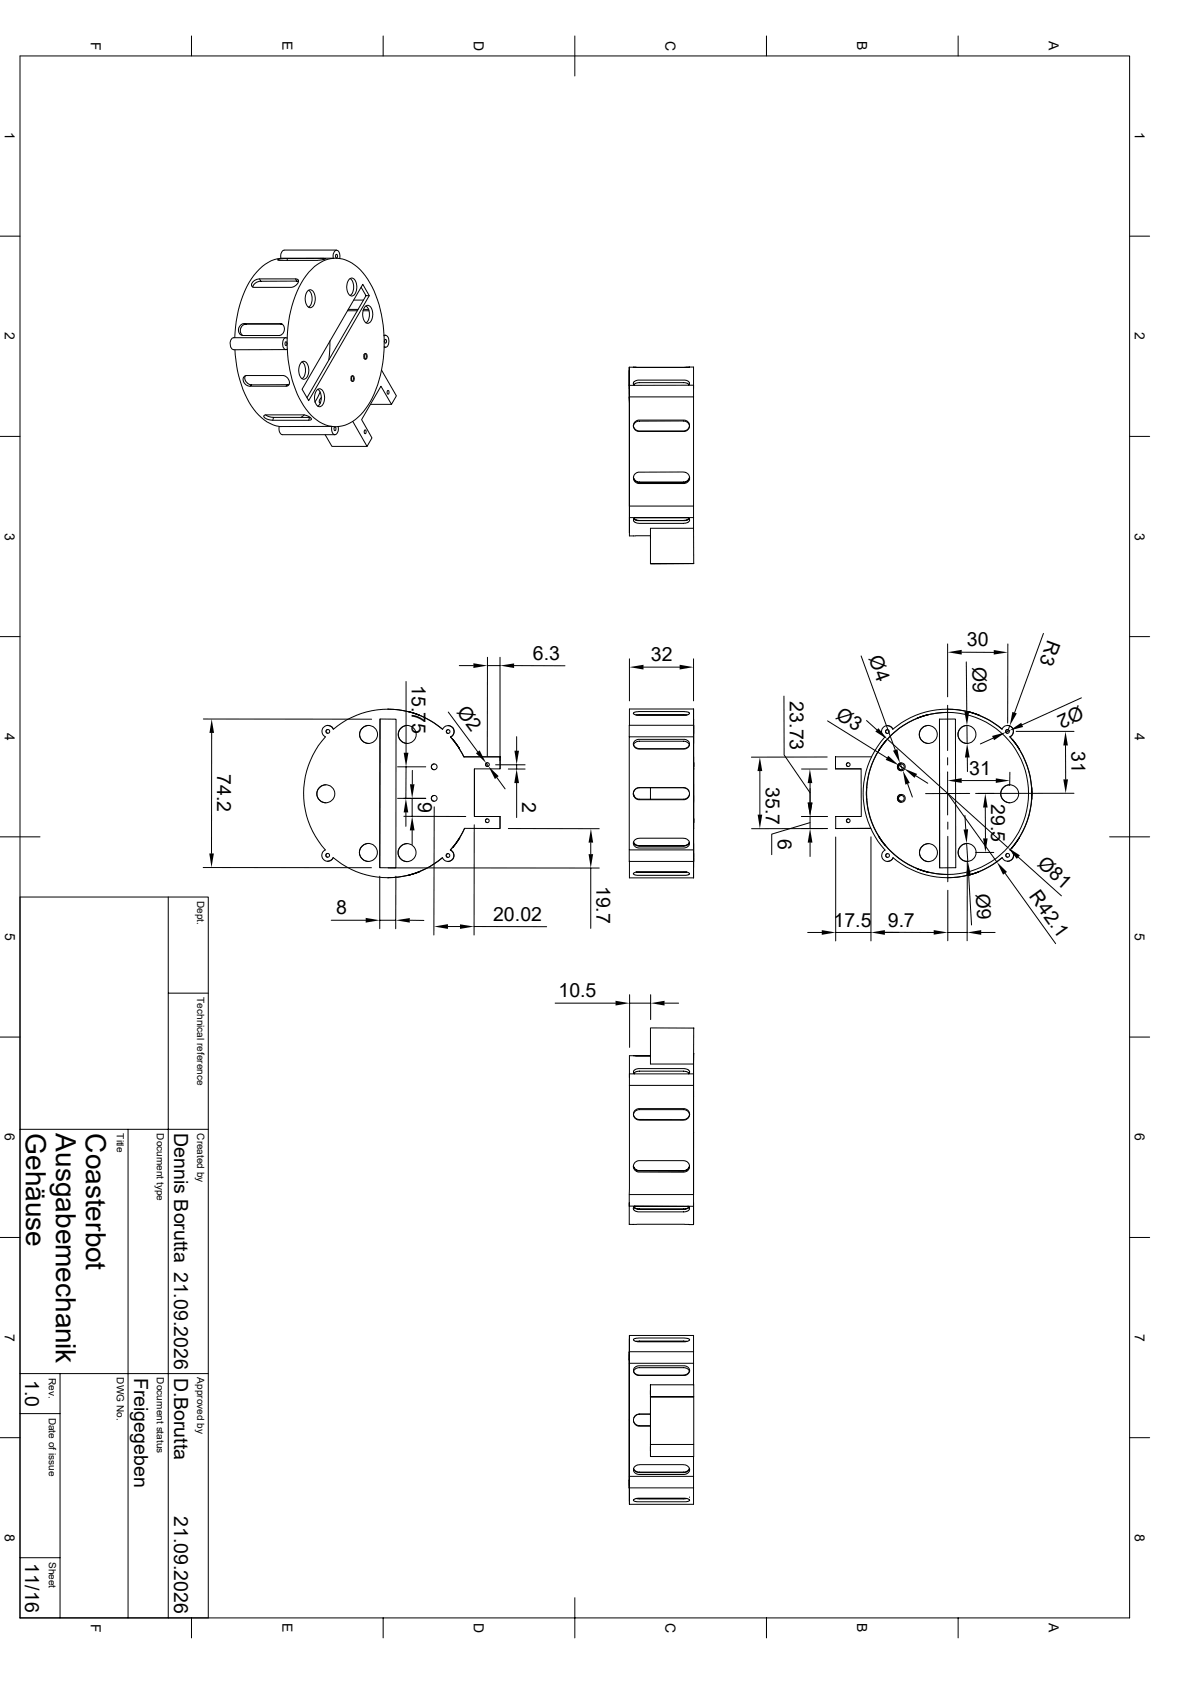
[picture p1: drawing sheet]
<svg xmlns="http://www.w3.org/2000/svg" width="297mm" height="420mm" viewBox="0 0 297 420" stroke-linecap="round" stroke-linejoin="round" font-family="sans-serif">
<g fill="none" stroke="#000" stroke-width=".25">
<path d="M5 14h276.9v390h-276.9zM47.8 9v5M95.6 9v5M143.5 9v10M191.3 9v5M239.1 9v5M0 59h5M281.9 59h5M63.1 70.4l.6-.5 .9-.3h9.4l.5 .5-.2 .6-.3 .5-1.2 .6h-9.6l-.4-.5v-.4zM64.8 69.6l.3 .6M65.1 70.2l-1.4 .5-.6 1M69.3 64.8l1.4-.2h10.6l-2 .4h-9.7z"/>
<path d="M70.1 64.5a10.2 10.2 0 0 0-7.4 5.1 29.1 29.1 0 0 0-4.1 14.7M71.7 64.6v.4M73.7 69.6l.4 .6M74.1 70.2l.4 .1M74.1 70.2h-9M76.8 72.6a1.11 1.11 0 0 1 1.2 0 1.11 1.11 0 0 1 .6 1.1 2.72 2.72 0 0 1-1 3.1 1.89 1.89 0 0 1-1.4-2.2l.1-.9zM77 72.5a2.96 2.96 0 0 1 0 4.2M80.6 64.5l.1 .3M83.8 63.6a.38 .38 0 0 1 .4 .4 .38 .38 0 0 1-.4 .3zM84 62.4l-13.1 .1a1.62 1.62 0 0 0-.8 2h13.1a1.41 1.41 0 0 1 1-2l.5 .7 .1 1.3M86.7 77.6h2.5M86.9 77.3h2.5"/>
<path d="M87.2 69.7a1.11 1.11 0 0 1 1.2-.1 1.11 1.11 0 0 1 .5 1.1 2.72 2.72 0 0 1-1 3.2 1.89 1.89 0 0 1-1.4-2.2l.2-1zM87.4 69.6a2.96 2.96 0 0 1 0 4.2M88.3 74.9h2.4M90.1 71.7l1.3 2.1M90.6 71l1.6 2.8-15.2 26.2-1.6-2.8zM90.6 77.6h1.5M90.7 77.3h1.3M91.1 76.5a1.11 1.11 0 0 1 1.3 0 1.11 1.11 0 0 1 .5 1.1 2.72 2.72 0 0 1-1 3.1 1.89 1.89 0 0 1-1.4-2.2l.1-.9zM91.3 76.4a2.96 2.96 0 0 1 0 4.2M92.2 73.8h-.8l-14.8 25.5M58.6 87.3a27.1 27.1 0 0 0 5.3 15.7 9.4 9.4 0 0 0 5.8 3.5M60 81.2l.7-.4h9.4l.7 .6 .2 .9-.4 1-.8 .5h-9.3l-.6-.3-.3-.7v-1z"/>
<path d="M60.9 94.1l.5-.3h9.4l1 .6 .5 1.2-.2 .6-.5 .2h-9.4l-.6-.2-.7-.6-.2-.7zM60.9 80.8l.5 .1M61.2 93.9l-.1 .7 .3 .7 .5 .5 .9 .3M61.4 80.9l-.8 .3-.6 1.1 .1 .9 .5 .6M62.8 96.1l-.4 .3M69.9 80.8l.5 .1h-9M71.2 85.4a.38 .38 0 0 1 .4 .4 .38 .38 0 0 1-.4 .4zM71.4 84.3h-13.1a1.74 1.74 0 0 0-.2 2.9l.2 .1M71.4 87.3h-13.1M71.7 84.4a27.4 27.4 0 0 1 5.4-16.5 8.3 8.3 0 0 1 8.5-3.2 12.1 12.1 0 0 1 7.3 6.9 33.3 33.3 0 0 1 3 15M71.7 84.4a30.8 30.8 0 0 0 4.1 16.9 9.8 9.8 0 0 0 8.2 5.3 9.9 9.9 0 0 0 7.9-5.5 29.6 29.6 0 0 0 4-14.5M71.7 84.4l-.2-.1a1.68 1.68 0 0 0-.6 2.7 .53 .53 0 0 0 .8 .2"/>
<path d="M71.8 96.1l-.4 .3M71.8 96.1h-9M72.1 96l-.3 .1M75.2 90.5a1.11 1.11 0 0 1 1.2-.1 1.11 1.11 0 0 1 .6 1.1 2.72 2.72 0 0 1-1.1 3.2 1.89 1.89 0 0 1-1.4-2.2l.2-1zM75.4 90.3a2.96 2.96 0 0 1 0 4.3M79.1 97.4a1.11 1.11 0 0 1 1.2-.1 1.11 1.11 0 0 1 .6 1.1 2.72 2.72 0 0 1-1 3.2 1.89 1.89 0 0 1-1.4-2.3l.1-.9zM79.3 97.2a2.96 2.96 0 0 1 0 4.2M79.9 97.9l-1.3 2.5M80.2 99.3l-.5 .8 .2 .6M82.3 85.1l-.2 4.7M87.6 94v1M87.8 93.9a.64 .64 0 0 1 .7 .3 .64 .64 0 0 1-.2 .8l-.1 .2a.64 .64 0 0 1-.7-.4 .64 .64 0 0 1 .2-.7z"/>
<path d="M87.9 93.8a.93 .93 0 0 1 0 1.4M90.8 88.5v1M91 88.3a.64 .64 0 0 1 .7 .4 .64 .64 0 0 1-.1 .8l-.2 .1a.64 .64 0 0 1-.6-.3 .64 .64 0 0 1 .1-.8zM91.1 88.3a.93 .93 0 0 1 0 1.4M95.2 92.5l3.7 6.3-1.2 2.2-2.6-4.6-4.8 8.4 2.5 4.5-1.2 2.2-3.5-6.3M95.9 83.9a1 1 0 0 1 1 .3 1 1 0 0 1 .2 1l-.4 1.2-.3 .3-.5-.1M95.9 83.7h.3M95.9 86.7h.3M96.1 84.8a.38 .38 0 0 1 .4 .4 .38 .38 0 0 1-.4 .4zM96.7 97.6a.38 .38 0 0 1 .4 .4 .38 .38 0 0 1-.4 .3zM157.1 99.1v27.3M157.1 96.2h16v2.9"/>
<path d="M157.1 96.2v33M157.1 96.2v-3.7v40.5v-3.8M157.1 91.7h1M157.1 96.2v-4.5v5.4M158.1 91.7h14zM171.9 96.2l.2-.3-.1-.6-1-.4h-11.8l-1 .5-.1 .5 .2 .3M172 96l-.2 .2M172 96.1l-1.1-.6h-11.6l-.6 .2a.32 .32 0 0 0-.3 .2 .32 .32 0 0 0 0 .3M172.1 91.7h1v5.4M173.1 99.1v27.3M173.1 99.1h-16v27.3h16M0 109h5"/>
<path d="M65.9 103.8l.3-.2h9.7l1.6 .7a.38 .38 0 0 1 .2 .5 .38 .38 0 0 1-.6 .1h-9.2l-1.4-.3-.5-.4zM66.3 103.6l1 .5 1 .1M68.3 104.2h9M68.3 104.2l-.2 .7M75.9 103.6l-.7 .6M77.3 104.2h.1M77.3 104.2l-.3 .7M81.2 108.5l1.6 3h8.8M82.8 106.5h-13.1a1.6 1.6 0 0 0 .8 2h13.1M82.8 106.5a1.6 1.6 0 0 0 .8 2 1.62 1.62 0 0 0 .8-1.9M83.4 106.7a.38 .38 0 0 1 .5 .4 .38 .38 0 0 1-.5 .3zM91 107.4a.38 .38 0 0 1 .4 .4 .38 .38 0 0 1-.4 .4z"/>
<path d="M92.5 101h5.2M158.1 106.4l.3-.7 .9-.5 11.3-.1 1.1 .5 .4 .8M158.1 119.1l.5 .9 .7 .4h11.6l.9-.6 .3-.7M158.1 119.2l.3 .8 .9 .5h11.6l.8-.5 .4-.8M158.4 105.5l.9-.6h11.6l.6 .3 .4 .4 .2 1-.6 .8-.6 .3h-11.6l-.8-.3-.3-.6-.1-.6zM158.4 118.4l.9-.5h11.3l1.1 .5 .4 1-.4 .9-.9 .4h-11.5l-.6-.2-.5-.6-.1-.6zM172.1 106.3l-.6 1-.7 .3h-11.5l-.9-.5-.3-.7M172.1 119.8h.1M281.9 109h5M157.1 129.2v4.6h5.2M157.1 129.2h16M158.2 129.5l.5 .3 .7 .2h11.2l1.4-.5-1 .5h-11.9l-.9-.5"/>
<path d="M158.4 129.3h13.4M158.5 129.2l-.4 .5 .1 .5 .5 .3 .7 .2 11.7-.1 .7-.2 .3-.4v-.4l-.4-.4M162.3 134.3h.1M173.1 129.2v11.5M173.1 126.4v2.8M173.1 131.9h-10.8v8.9l10.8-.1M0 159h5M162.3 140.7h10.8zM173.1 140.7l-10.8 .1M260.4 158.2l-7.2 19.7M281.9 159h5M50.8 179.5l42 .1"/>
<path d="M94.8 179.5l4 .1v37.1h-4zM94.9 179.5l-.1 37.2M96.8 177h.1M96.8 177.1a21.3 21.3 0 0 1 13.6 5 21 21 0 0 0-27.2 0M101.3 170.2v17.8M101.8 177.7l2.9 .9zM111.9 177.8l7.4 9.9M114.6 166.2h3.6M121.7 164.1l-.1 24.7M121.7 166.2h3.1M124.8 164.1v25.8M128.3 166.2h12.7"/>
<path d="M157.1 164.5v10.5M158.2 177.9l1.1-.2h11.6l.9 .1a.34 .34 0 0 1 .3 .5 .34 .34 0 0 1-.5 .2l-12.5 .1-.7-.2a.27 .27 0 0 1-.3-.2 .27 .27 0 0 1 .1-.3zM158.7 178.5h12.8M158.8 178.5h12.6M160.6 166.6h9M173.1 179.5v37.2zM173.1 177v7zM173.1 177h-16v4.1M173.1 179.6h.1M173.1 164.5v10.5M195.7 173.8v14.7l6.5 9.5M214.9 163.8l8.5 23.4"/>
<path d="M216.3 179.9l2.6 2.3M228.9 179.3l2.9-.9zM228.9 179.3h.1M234.5 179.6l4-.1v37.2h-4zM234.5 179.6v37.1M236.5 177h.1M236.5 176.1v11.3M236.5 177.9a20.2 20.2 0 0 0-20.2 20.1M236.5 160.8v13.2M236.5 177.1a21 21 0 0 1 13.6 4.9M240 162.9h8M241.2 165.3l.1 12.4"/>
<path d="M241.6 177.7l2.9 .9zM251.5 160.8v19.8M269.9 174.2l-14.8 6.8M52.8 183v30.1M81.2 184a21 21 0 0 0 0 28.2 1.48 1.48 0 0 0-.4 2.4 1.48 1.48 0 0 0 2.3-.4l-.5 .6-.8 .3M81.3 196a2.24 2.24 0 0 0-2.2 2.2 2.24 2.24 0 0 0 2.2 2.2M81.8 182.2a.47 .47 0 0 0-.4 .4 .47 .47 0 0 0 .4 .5M81.8 181.1l.8 .3 .6 .6M81.8 181.1h.1M83.2 182.1a1.48 1.48 0 0 0-2.4-.5 1.48 1.48 0 0 0 .4 2.4M92 181.1a2.24 2.24 0 0 0-2.3 2.3 2.24 2.24 0 0 0 2.3 2.2M99.2 199.3h7.1"/>
<path d="M99.2 191.5h7.1M101.3 191.5v7.8M101.6 181.1a2.24 2.24 0 0 0-2.2 2.3 2.24 2.24 0 0 0 2.2 2.2M102.9 199.3v4.5M102.9 192.4v3.4M108.4 198.6a.72 .72 0 0 0-.7 .7 .72 .72 0 0 0 .7 .8M108.4 190.8a.72 .72 0 0 0-.7 .7 .72 .72 0 0 0 .7 .7M110.5 182.1a1.48 1.48 0 0 1 2.4-.5 1.48 1.48 0 0 1-.5 2.4l1.9 2.4 1.5 2.6M111.8 181.1h.1M111.9 181.2a1.48 1.48 0 0 1 1.4 1.2 1.48 1.48 0 0 1-.8 1.6M111.9 182.2a.47 .47 0 0 0-.5 .5 .47 .47 0 0 0 .5 .4M112.5 184h.1"/>
<path d="M112.9 184.5l1.8 2.4zM115.8 189h9v3h-6.4v11.9h6.4v3l-8.8-.1M115.8 189h.1M115.8 189h9M118.4 192v11.9h6.4v3M121.3 190.5l.6 .8M121.7 190.5a.47 .47 0 0 0-.5 .4 .47 .47 0 0 0 .5 .5M123.7 191h7.4M124 194.1l2.1 2.9M124.8 189v3M126.9 192h4.2M128.9 183.9v3.6"/>
<path d="M128.9 191v1M128.9 195.5v8.6M157.1 184v28.2h16M157.1 184h16M158.1 185.9l.5 .7 1 .3h11l1-.3 .4-.6M158.2 186l.3-.6 .8-.3h11.6l.7 .3 .5 .6M158.3 197.3l1.1-.6h11.4l.9 .5 .3 .6 .1 .7-.5 .8-.7 .4h-11.6l-.8-.4-.3-.6-.1-.7zM158.4 185.1l.9-.5h11.6l.9 .5 .3 .9-.3 .6-.9 .4h-11.6l-.7-.3-.4-.5-.1-.6zM162.3 196.7v2.9M172 197.6l-.6-.7-.7-.2h-11.3l-.6 .2-.5 .5-.2 .6 .1 .8M172.1 198.4l-.4 .7-.9 .5h-11.4l-.9-.5-.3-.5-.1-.8 .1 .9M173.1 196v4.4z"/>
<path d="M173.1 198.6v1.5zM173.1 181.1v4.5zM173.1 190.7v1.5zM173.1 182.2v1zM173.1 182.1v1zM173.1 184v35.2v-7M173.1 184v28.2M173.1 181.1h-16v2.9M173.1 181.1h.1M173.1 192h.1M173.1 190.4v1zM189.7 192.5v10.9"/>
<path d="M200.1 192h6.4M202.2 195.5v4.9M206.5 189l-19 .1M206.5 180l14.9 9.2M208.5 192h6.4l.1 11.9h-6.4v3l8.7-.1M211.7 190.5a.47 .47 0 0 0-.5 .4 .47 .47 0 0 0 .5 .5M216.3 198v-1.4v3M216.3 198a20.3 20.3 0 0 0 20.2 20.4M216.3 198v1.6M216.3 199.6h.1M217.6 189h-9.1v3h6.4M219.3 187.4h.1"/>
<path d="M220.9 184a21 21 0 0 0 0 28.3 1.48 1.48 0 0 0-.4 2.4 1.48 1.48 0 0 0 2.4-.5 21 21 0 0 0 27.2 0M221 185.1l.1-.1-1.8 2.4zM221.5 182.2a.47 .47 0 0 0-.5 .5 .47 .47 0 0 0 .5 .4M221.5 181.2l.8 .2 .5 .7M221.5 184.6l30.1 27.1M221.5 181.1h.1M222.8 182.1a21 21 0 0 1 27.3 0 1.49 1.49 0 0 1 2.4-.5 1.49 1.49 0 0 1-.4 2.4M222.8 182.1a1.48 1.48 0 0 0-2.3-.5 1.48 1.48 0 0 0 .4 2.4M224.3 191.1l1.3 .8M224.6 190.5l.7 1.9M225 198.6a.72 .72 0 0 0-.8 .7 .72 .72 0 0 0 .8 .8M225 190.8a.72 .72 0 0 0-.8 .7 .72 .72 0 0 0 .8 .7"/>
<path d="M225 198.4a.97 .97 0 0 0-1 .9 .97 .97 0 0 0 1 1M225 190.5a.97 .97 0 0 0-1 1 .97 .97 0 0 0 1 .9M226.5 195.7l1.2 3.3M228.6 193.7l3 1.9M231.7 181.1a2.24 2.24 0 0 0-2.3 2.3 2.24 2.24 0 0 0 2.3 2.2M236.5 189.2v1.8M236.5 192.8v10.7M236.5 198.1l12.3 17.1M240 194.9h8.5M241.3 185.6a2.24 2.24 0 0 1-2.2-2.2 2.24 2.24 0 0 1 2.2-2.3l.1 4.6M241.4 189.1l.1 3.6M242 198.1l-11 .1"/>
<path d="M247.9 184.3l-3.2 1.5M251.5 181.1a1.49 1.49 0 0 1 1.4 1.2 1.49 1.49 0 0 1-.8 1.7M251.5 181.1h.1M251.5 182.2a.47 .47 0 0 0-.5 .4 .47 .47 0 0 0 .5 .5M252 182.4l-1 .4M252 181.2l-.5 1.4M252 196a2.24 2.24 0 0 0-2.2 2.2 2.24 2.24 0 0 0 2.2 2.2M252.1 184a21 21 0 0 1 0 28.2M252.1 192.8l-.1 3.3M252.1 184h.1M252.1 184a21 21 0 0 1 0 28.2h.1M252.6 184.6l1.8 2.4z"/>
<path d="M253.6 182.6h14.5M257.5 196.7v3zM257.5 196.7h.1M265.9 186.1l.1 8.5M268.1 198.1h-24.6M0 209h10M50.7 216.6l42 .1M81.8 213.1a.47 .47 0 0 0-.5 .5 .47 .47 0 0 0 .5 .4M81.8 215.1h.1M83.2 214.2a21 21 0 0 0 27.2 0M91.9 210.6a2.24 2.24 0 0 0-2.2 2.3 2.24 2.24 0 0 0 2.2 2.2M94.8 218.8v13.1"/>
<path d="M96.8 219.2h.1M96.9 216.7h52.7M98.8 218.8v13.1M100.8 203.8l15.4 .1M101.3 202.9v3.4M101.6 210.7a2.24 2.24 0 0 0-2.2 2.2 2.24 2.24 0 0 0 2.2 2.2M102 218.5l2.8-.9zM102.9 207.3v3.6M108.4 201.5l-.1 32M110.4 214.2a21 21 0 0 1-13.6 5M110.4 214.2a1.48 1.48 0 0 0 2.4 .5 1.48 1.48 0 0 0-.4-2.4 1.48 1.48 0 0 1 .9 1.6 1.48 1.48 0 0 1-1.5 1.2M111.8 215.1h.1"/>
<path d="M111.8 213.1a.47 .47 0 0 0-.4 .5 .47 .47 0 0 0 .4 .5M114.7 209.2l-1.7 2.4zM116 206.8l-1.6 2.9-2 2.6M118.4 206l-.1 27.5M121.6 204.5a.47 .47 0 0 0-.4 .4 .47 .47 0 0 0 .4 .5M126.9 206.9h22.7M147.4 210.4v2.9M147.4 216.7v15.1M157.1 212.2v2.9h16M157.1 215.1v4.1h16M158.1 210.2l.5 .7 .7 .3h11.6l.8-.3 .3-.6M158.1 210.3l.5 .7 .9 .3h11.2l.8-.3 .6-.7"/>
<path d="M158.2 218l.9-.3h11.9l.8 .2a.33 .33 0 0 1 .3 .4 .33 .33 0 0 1-.5 .2h-13.1a.31 .31 0 0 1-.3-.2 .31 .31 0 0 1 0-.3zM158.5 209.7l1.1-.4h11l.6 .1 .6 .4 .3 1-.6 .7-.7 .3h-11.4l-.7-.3-.5-.6-.1-.5zM158.7 217.8h12.7M158.8 217.7h12.6M173.1 210.6v4.5zM173.1 213.1v1zM173.1 206.9h.1M173.1 215.1h.1M173.1 204.4v1zM200.1 203.9h6.4M202.2 203.9v3zM202.2 205.4l-9.6 2.9v5.1"/>
<path d="M202.2 210.4v3.5M206.5 206.9h-18.9M208.6 209v26M211.8 204.5a.47 .47 0 0 0-.5 .4 .47 .47 0 0 0 .5 .5M217.4 209v26M219.2 208.7l1.8 2.5zM221 211.2h.1M221.5 215.1h.1M221.5 213.1a.47 .47 0 0 0-.4 .5 .47 .47 0 0 0 .4 .5M222.9 214.2l-.6 .6-.8 .3M228.8 216.8l2.8 1zM231.6 217.8h.1"/>
<path d="M231.7 210.7a2.24 2.24 0 0 0-2.2 2.2 2.24 2.24 0 0 0 2.2 2.2M236.5 219.2h.1M236.6 205.3v1.8M236.6 208.8v11.4M240.8 203.6l.2 3.5M241.3 210.6l.3 4.5M241.4 210.6a2.24 2.24 0 0 0-2.3 2.3 2.24 2.24 0 0 0 2.3 2.2M241.4 214.9v20M241.5 218.6l2.8-.9zM241.8 218.6l.7 12.4M243.5 212.9h4.5M245.9 201.6l.1 7.7"/>
<path d="M250.9 218.1l12.6 17.5M251.5 213.1a.47 .47 0 0 0-.5 .5 .47 .47 0 0 0 .5 .4M251.5 215.1h.1M252.1 212.2a1.48 1.48 0 0 1 .8 1.7 1.48 1.48 0 0 1-1.4 1.2M252.1 212.2a1.48 1.48 0 0 1 .4 2.4 1.48 1.48 0 0 1-2.4-.4 21.3 21.3 0 0 1-13.6 5M254.2 214l10.7 9.7M254.3 209.4l-1.7 2.4zM276.9 209h10M5 224h47v180M42 224v180M82.7 229.8h8.6M94.8 229.8h4"/>
<path d="M102.3 229.8h3.5M111.8 231.4h3M118.3 231.4h18.1M201.6 232.8h3.5M208.6 232.8h8.8M220.4 232.8h12.6M220.9 232.8h3.5M236.6 222.3v12.6M236.6 232.8h4.8M244.9 232.8h3.5M0 259h5M42 248h10"/>
<path d="M138.6 250.5h15M157.1 248.4v13.1M157.1 250.5h5.3M162.4 248.4v6.2M165.9 250.5h3.5M173.1 256.7h.1M173.1 256.7v9M173.1 256.7h-10.8v9h10.8M281.9 259h5M157.1 271v27.3h16M157.1 271h16M158.1 263.6h-1v5.4"/>
<path d="M158.1 278.3l.3 .7 .9 .5 11.3 .1 1-.4 .5-.9M158.1 278.3l.3-.7 .9-.5h11.6l.8 .4 .4 .8M158.1 263.6l4.2 .1zM158.2 268l.5-.4 .7-.1h11.3l.8 .1a.34 .34 0 0 1 .3 .2 .34 .34 0 0 1 0 .3M158.2 268l.2 .1M158.3 268.1l-.2-.3 .1-.4 .5-.4 .6-.2h11.6l1.1 .5 .1 .5-.2 .3M158.4 277.3l.9-.5h11.5l.9 .5 .4 1-.4 .9-1 .5h-11.1l-.9-.3-.5-.7-.1-.7zM173.1 265.7v2.4M173.1 271v27.3M173.1 272.4v1.5M173.1 268.1h-16v2.9M173.1 268.1v2.9"/>
<path d="M173.2 263.1l-.1 19.6M5 282h47M32 282v122M157.1 298.3v2.9h16M158.1 291.1l.3 .7 .8 .6h11.4l.9-.3 .4-.4 .2-.6M158.1 291l.2 .7 1 .6h11.3l1-.3 .5-.9M158.5 290.3l.8-.5h11.5l1 .6 .2 .4 .1 .7-.6 .9-.9 .3h-11.3l-1-.7a1.36 1.36 0 0 1 .2-1.7zM173.1 282.7v4zM173.1 286.7v11.2M173.1 298.3v2.9M0 309h5M157.1 300.3v5.4l16 .1"/>
<path d="M158.4 301.2h13.4M158.5 301.2l-.4 .4v.4l.4 .3 .7 .3h11.7l.7-.2 .4-.4 .1-.4-.4-.4M172 301.4l-1.1 .5h-11.6l-1.1-.4 .5 .3 .7 .2h11.5l1.1-.5M173.1 300.4v5.3v-4.5M281.9 309h5M157.1 337.6h.1M157.1 338.6v1zM157.1 333.5h16v4M157.1 337.5h16M157.1 334.3v40.5zM157.1 338.5v1.1zM158.2 334.3l1.1-.2h11.6l.9 .2a.33 .33 0 0 1 .3 .4 .33 .33 0 0 1-.5 .2l-12.5 .1-.7-.2a.27 .27 0 0 1-.3-.2 .27 .27 0 0 1 .1-.3z"/>
<path d="M158.7 334.9h12.8M158.8 334.9h12.6M173.1 337.5v2.9M0 359h5M5 353h10M5 343h47M15 343v61M157.1 340.4v-6.9v42.1v-7M158.1 354.8l.4 .7 .7 .4 3.1 .1M158.4 341.5l.9-.5h11.6l.9 .5 .3 .8-.4 .8-.8 .4h-11.6l-.6-.3-.5-.5-.1-.7zM162.3 353.1v3M162.3 353.1h-3.1l-.7 .5-.3 .4"/>
<path d="M162.3 347.2v1zM162.3 356.1v7.6M162.3 353.1l-3.2 .1-.5 .3-.5 .8 .1 1 .8 .7 3.3 .1M162.3 345.8v7.3M162.3 345.8h.1M172 342.3l-.4 .7-1 .4h-11l-.7-.2-.5-.3a.8 .8 0 0 1-.1-.9 .8 .8 0 0 1 .7-.4l11.9-.1 .8 .3 .4 .6M173.1 340.4h-16v28.2h16M173.1 340.4v5.4M281.9 359h5M157.1 371.6h.1M157.1 369.5v1zM157.1 371.5h16"/>
<path d="M158.2 374.4l1-.3h11.9l.8 .3a.35 .35 0 0 1 .1 .4 .35 .35 0 0 1-.5 .1h-13.1a.27 .27 0 0 1-.3-.2 .27 .27 0 0 1 .1-.3zM158.4 366.2l.6-.4 .6-.1h11l1.1 .4 .3 .5 .1 .5-.4 .7-.9 .4h-11.4l-.7-.3-.5-.4-.1-.7zM158.7 374.2h12.7M158.8 374.1h12.6M162.3 361.2v1zM162.4 360.7l-.1-11.9h10.8h-10.8v-3h10.8v22.8M172 366.6l-.4 .7-.7 .3h-11.6l-.8-.3-.4-.6 .6 .8 .8 .2h11.2l.9-.3 .5-.7M172.1 373.8v.1M173.1 371.5v4.1h-16M173.1 368.6v2.9M173.1 360.7h-10.8v3M173.1 363.7h-10.8"/>
<path d="M5 389h10M143.5 398.9v10.1M47.8 404v5M95.6 404v5M191.3 404v5M239.1 404v5"/>
<circle cx="81.3" cy="198.2" r="2.25"/>
<circle cx="81.8" cy="182.6" r=".47"/>
<circle cx="92" cy="183.4" r="2.25"/>
<circle cx="101.6" cy="183.4" r="2.25"/>
<circle cx="108.4" cy="191.5" r=".73"/>
<circle cx="108.4" cy="199.3" r=".73"/>
<circle cx="111.9" cy="182.7" r=".47"/>
<circle cx="121.7" cy="190.9" r=".47"/>
<circle cx="211.7" cy="190.9" r=".47"/>
<circle cx="221.5" cy="182.7" r=".47"/>
<circle cx="224.9" cy="199.4" r=".98"/>
<circle cx="224.9" cy="191.5" r=".98"/>
<circle cx="225" cy="199.4" r=".73"/>
<circle cx="225" cy="191.5" r=".73"/>
<circle cx="231.7" cy="183.4" r="2.25"/>
<circle cx="236.5" cy="198.1" r="20.2"/>
<circle cx="241.3" cy="183.4" r="2.25"/>
<circle cx="251.5" cy="182.6" r=".47"/>
<circle cx="252" cy="198.2" r="2.25"/>
<circle cx="81.8" cy="213.6" r=".47"/>
<circle cx="91.9" cy="212.9" r="2.25"/>
<circle cx="101.6" cy="212.9" r="2.25"/>
<circle cx="111.8" cy="213.6" r=".47"/>
<circle cx="121.6" cy="204.9" r=".47"/>
<circle cx="211.7" cy="204.9" r=".47"/>
<circle cx="221.5" cy="213.6" r=".47"/>
<circle cx="231.7" cy="212.9" r="2.25"/>
<circle cx="241.4" cy="212.9" r="2.25"/>
<circle cx="251.5" cy="213.6" r=".47"/>
</g>
<g fill="#000">
<path d="M118.2 165.6l3.5 .6-3.5 .6zM124.8 166.2l3.5-.5v1.1zM157.1 166.6l3.5-.6v1.2zM169.6 166l3.5 .6-3.5 .6zM236.5 162.9l3.5-.6v1.1zM240.7 177.7h1.2l-.6 3.4zM248 162.3l3.5 .6-3.5 .5zM252.7 177.8l1.1 .3-1.8 3.1zM52.8 179.5l.6 3.5h-1.1zM100.8 188h1.1l-.6 3.5zM102.3 195.8h1.2l-.6 3.5zM118.8 188.1l.9-.7 1.6 3.1z"/>
<path d="M121.9 191.3l2.6 2.5-1 .7zM128.4 187.5h1.1l-.6 3.5zM128.9 192l.6 3.5h-1.1zM189.7 189.1l.5 3.4h-1.1zM202.1 192l.6 3.5h-1.1zM219.2 181.8l2.3 2.8-3-1.9zM221.7 188.7l2.6 2.4-3.2-1.4zM222.9 187.5l1.1-.4 .6 3.4zM225.3 192.4l1.8 3.1-1.1 .4zM225.6 191.9l3.3 1.4-.6 .9zM236.5 194.9l3.5-.6v1.2zM241.4 185.7l.6 3.4h-1.2z"/>
<path d="M247.6 183.8l3.4-1-2.9 2zM248.5 194.4l3.6 .5-3.6 .6zM252 182.4l2.9-1.9 .5 1zM265.9 182.6l.6 3.5h-1.1zM265.4 194.6h1.2l-.6 3.5zM52.2 213.1h1.2l-.6 3.5zM101.3 199.3l.6 3.6h-1.1zM102.9 203.8l.6 3.5h-1.2zM147.5 206.9l.5 3.5h-1.1zM146.9 213.3h1.1l-.6 3.4zM189.1 203.4h1.1l-.5 3.5zM202.2 206.9l.6 3.5h-1.2z"/>
<path d="M201.6 200.4h1.2l-.6 3.5zM240.5 207.1h1.1l-.3 3.5zM241.6 215.1l.8 3.5h-1.2zM245.4 209.3h1.1l-.5 3.6zM245.9 198.1l.6 3.5h-1.1zM248.8 215.2l2.5 2.5-.9 .7zM251.6 211.7l3 1.9-.8 .9zM91.3 229.2l3.5 .6-3.5 .6zM98.8 229.8l3.5-.6v1.2zM108.3 231.4l3.5-.6v1.1zM114.8 230.8l3.5 .6-3.5 .5zM205.1 232.2l3.5 .6-3.5 .6z"/>
<path d="M217.4 232.8l3.5-.6v1.2zM233 232.2l3.6 .6-3.6 .6zM241.4 232.8l3.5-.6v1.2zM153.6 249.9l3.5 .6-3.5 .6zM162.4 250.5l3.5-.6v1.2z"/>
</g>
<g font-size="7">
<text x="6.5" y="283" transform="rotate(90 6.5 283)">Gehäuse</text>
<text x="14" y="283" transform="rotate(90 14 283)">Ausgabemechanik</text>
<text x="21.5" y="283" transform="rotate(90 21.5 283)">Coasterbot</text>
</g>
<g font-size="4.9">
<text x="241.3" y="161.4">30</text>
<text x="261.5" y="159.6" transform="rotate(110 261.5 159.6)">R3</text>
<text x="133" y="164.8">6.3</text>
<text x="162.4" y="165.1">32</text>
<text x="216.8" y="164.4" transform="rotate(70 216.8 164.4)">Ø4</text>
<text x="242.7" y="166.5" transform="rotate(89 242.7 166.5)">Ø9</text>
<text x="102.8" y="171" transform="rotate(90 102.8 171)">15.75</text>
<text x="113.8" y="177.8" transform="rotate(53 113.8 177.8)">Ø2</text>
<text x="197.1" y="175.1" transform="rotate(90 197.1 175.1)">23.73</text>
<text x="208.4" y="179.3" transform="rotate(32 208.4 179.3)">Ø3</text>
<text x="269.4" y="176.2" transform="rotate(156 269.4 176.2)">Ø2</text>
<text x="267.4" y="187.6" transform="rotate(90 267.4 187.6)">31</text>
<text x="54.2" y="193.3" transform="rotate(90 54.2 193.3)">74.2</text>
<text x="191.1" y="196.5" transform="rotate(90 191.1 196.5)">35.7</text>
<text x="241.9" y="193.5">31</text>
<text x="104.4" y="200.2" transform="rotate(90 104.4 200.2)">9</text>
<text x="130.3" y="200.3" transform="rotate(90 130.3 200.3)">2</text>
<text x="247.4" y="200.7" transform="rotate(90 247.4 200.7)">29.5</text>
<text x="194.1" y="209.5" transform="rotate(90 194.1 209.5)">6</text>
<text x="148.9" y="221.1" transform="rotate(90 148.9 221.1)">19.7</text>
<text x="258.7" y="216" transform="rotate(42 258.7 216)">Ø81</text>
<text x="243.6" y="223.2" transform="rotate(87 243.6 223.2)">Ø9</text>
<text x="256.7" y="223.8" transform="rotate(54 256.7 223.8)">R42.1</text>
<text x="83.9" y="228.3">8</text>
<text x="123.1" y="229.9">20.02</text>
<text x="208.1" y="231.4">17.5</text>
<text x="221.6" y="231.4">9.7</text>
<text x="139.4" y="249">10.5</text>
<text x="43.5" y="283" transform="rotate(90 43.5 283)">Dennis Borutta 21.09.2026</text>
<text x="6.3" y="344.5" transform="rotate(90 6.3 344.5)">1.0</text>
<text x="33.5" y="344" transform="rotate(90 33.5 344)">Freigegeben</text>
<text x="43.5" y="344" transform="rotate(90 43.5 344)">D.Borutta</text>
<text x="43.5" y="378.5" transform="rotate(90 43.5 378.5)">21.09.2026</text>
<text x="6.3" y="390.4" transform="rotate(90 6.3 390.4)">11/16</text>
</g>
<g font-size="3.5">
<text x="22.6" y="10.4" transform="rotate(90 22.6 10.4)">F</text>
<text x="70.5" y="10.3" transform="rotate(90 70.5 10.3)">E</text>
<text x="118.3" y="10.2" transform="rotate(90 118.3 10.2)">D</text>
<text x="166.1" y="10.2" transform="rotate(90 166.1 10.2)">C</text>
<text x="214" y="10.3" transform="rotate(90 214 10.3)">B</text>
<text x="261.8" y="10.3" transform="rotate(90 261.8 10.3)">A</text>
<text x="1.2" y="33" transform="rotate(90 1.2 33)">1</text>
<text x="283.2" y="33" transform="rotate(90 283.2 33)">1</text>
<text x="1.2" y="83" transform="rotate(90 1.2 83)">2</text>
<text x="283.2" y="83" transform="rotate(90 283.2 83)">2</text>
<text x="1.2" y="133" transform="rotate(90 1.2 133)">3</text>
<text x="283.2" y="133" transform="rotate(90 283.2 133)">3</text>
<text x="1.2" y="183" transform="rotate(90 1.2 183)">4</text>
<text x="283.2" y="183" transform="rotate(90 283.2 183)">4</text>
<text x="1.3" y="233" transform="rotate(90 1.3 233)">5</text>
<text x="283.3" y="233" transform="rotate(90 283.3 233)">5</text>
<text x="1.2" y="283" transform="rotate(90 1.2 283)">6</text>
<text x="283.2" y="283" transform="rotate(90 283.2 283)">6</text>
<text x="1.2" y="333" transform="rotate(90 1.2 333)">7</text>
<text x="283.2" y="333" transform="rotate(90 283.2 333)">7</text>
<text x="1.2" y="383" transform="rotate(90 1.2 383)">8</text>
<text x="283.2" y="383" transform="rotate(90 283.2 383)">8</text>
<text x="22.6" y="405.4" transform="rotate(90 22.6 405.4)">F</text>
<text x="70.5" y="405.3" transform="rotate(90 70.5 405.3)">E</text>
<text x="118.3" y="405.2" transform="rotate(90 118.3 405.2)">D</text>
<text x="166.1" y="405.2" transform="rotate(90 166.1 405.2)">C</text>
<text x="214" y="405.3" transform="rotate(90 214 405.3)">B</text>
<text x="261.8" y="405.3" transform="rotate(90 261.8 405.3)">A</text>
</g>
<g font-size="2.5">
<text x="49.2" y="225" transform="rotate(90 49.2 225)">Dept.</text>
<text x="49.2" y="249" transform="rotate(90 49.2 249)">Technical reference</text>
<text x="29.2" y="283" transform="rotate(90 29.2 283)">Title</text>
<text x="39.2" y="283" transform="rotate(90 39.2 283)">Document type</text>
<text x="49.2" y="283" transform="rotate(90 49.2 283)">Created by</text>
<text x="12.2" y="344" transform="rotate(90 12.2 344)">Rev.</text>
<text x="29.2" y="344" transform="rotate(90 29.2 344)">DWG No.</text>
<text x="39.2" y="344" transform="rotate(90 39.2 344)">Document status</text>
<text x="49.2" y="344" transform="rotate(90 49.2 344)">Approved by</text>
<text x="12.2" y="354" transform="rotate(90 12.2 354)">Date of issue</text>
<text x="12.2" y="390" transform="rotate(90 12.2 390)">Sheet</text>
</g>
</svg>
